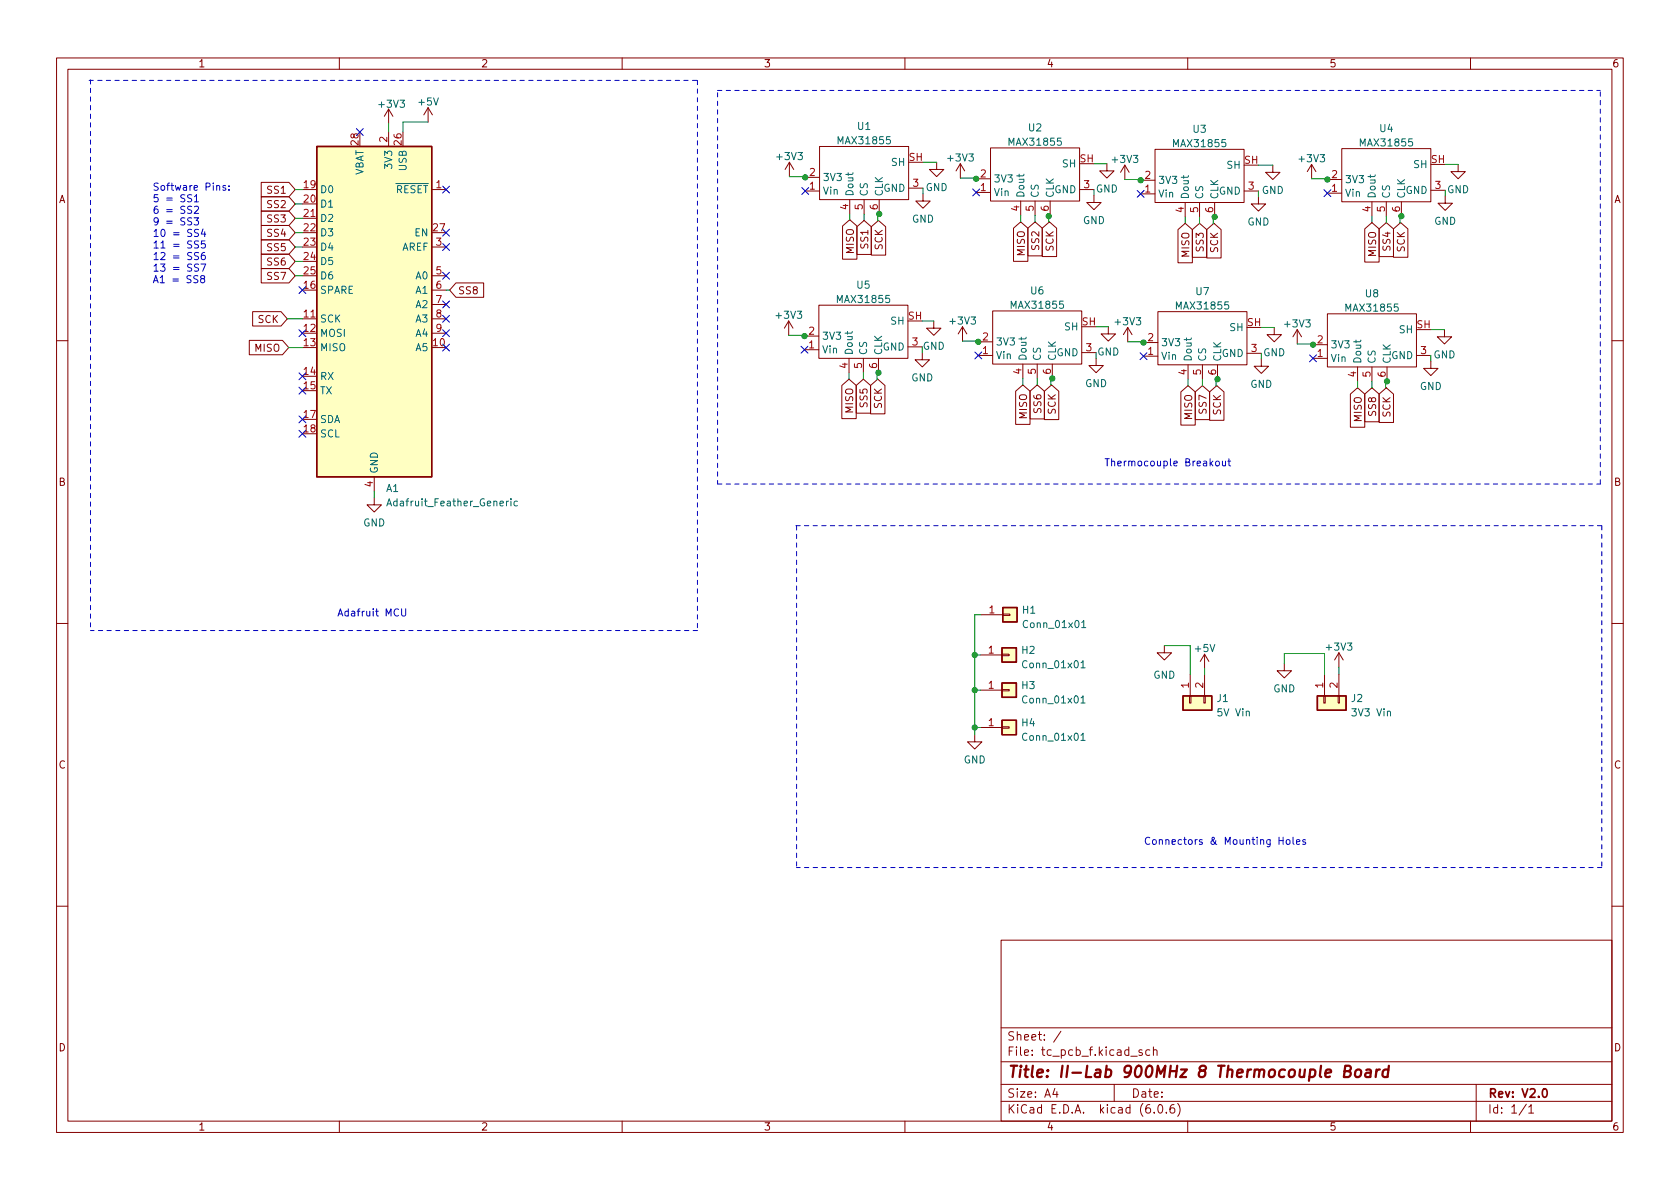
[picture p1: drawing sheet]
<svg xmlns="http://www.w3.org/2000/svg" width="297mm" height="210mm" viewBox="0 0 297 210" stroke-linecap="round" stroke-linejoin="round" font-family="sans-serif">
<g fill="none" stroke="#840000" stroke-width=".18">
<path d="M10 10.2h277v190.1h-277zM12 12.2h273v186.1h-273zM60 10.2v2M68.7 19.3v2.5M68.7 19.3l-.8 1.3M68.7 19.3l.8 1.3M75.7 19l-.8 1.3M75.7 19v2.6M75.7 19l.8 1.3M110 10.2v2M160 10.2v2M210 10.2v2"/>
<path d="M260 10.2v2M46.2 39.9h4.9l1.1 1.2-1.1 1.3h-4.9zM46.2 32.3h4.9l1.1 1.2-1.1 1.3h-4.9zM46.2 37.3h4.9l1.1 1.3-1.1 1.3h-4.9zM46.2 34.8h4.9l1.1 1.3-1.1 1.2h-4.9zM53.5 38.6h2.5M68.7 23.4v2.5M76.3 33.5h2.6M139.6 28.7l-.8 1.3M139.6 28.7v2.5M139.6 28.7l.7 1.3M142.4 33.8h2.5"/>
<path d="M142.4 31.4h2.5M144.9 25.9h15.8v9.4h-15.8zM149 40l1.2-1.1 1.3 1.1v5.8h-2.5zM150.2 38h.1M150.2 35.3v2.5M152.8 35.3v2.5M155.4 35.3v2.5M160.7 33.3h2.5M163.2 34.3v1.3h1.3l-1.3 1.2-1.3-1.2h1.3M165.6 28.7v1.3h1.3l-1.3 1.2-1.3-1.2h1.3M169.8 29l-.8 1.2M169.8 29v2.5"/>
<path d="M169.8 29l.8 1.2M172.6 34h2.5M172.6 31.6h2.5M175.1 26.2h15.8v9.4h-15.8zM180.5 38.2h.1M180.5 35.6v2.5M183 35.6v2.5M185.7 35.6v2.5M190.9 33.5h2.5M193.4 34.5v1.3h1.3l-1.3 1.3-1.2-1.3h1.2M195.7 29v1.2h1.3l-1.3 1.3-1.3-1.3h1.3M198.9 29.2l-.8 1.3"/>
<path d="M198.9 29.2v2.5M198.9 29.2l.7 1.3M201.7 34.3h2.5M201.7 31.9h2.5M204.2 26.4h15.8v9.4h-15.8zM209.5 38.5h.1M209.5 35.8v2.5M212.1 35.8v2.5M214.8 35.8v2.5M220 33.8h2.5M222.5 34.8v1.3h1.3l-1.3 1.2-1.3-1.2h1.3M225 29.2v1.3h1.3l-1.3 1.2-1.2-1.2h1.2"/>
<path d="M231.9 29.1l-.8 1.2M231.9 29.1v2.5M231.9 29.1l.8 1.2M234.7 34.2h2.5M234.7 31.7h2.5M237.2 26.3h15.8v9.4h-15.8zM242.6 38.3h.1M242.6 35.7v2.5M245.1 35.7v2.5M247.8 35.7v2.5M253 33.6h2.5M255.5 34.7v1.2h1.3l-1.3 1.3-1.2-1.3h1.2"/>
<path d="M257.8 29.1v1.2h1.3l-1.3 1.3-1.3-1.3h1.3M44.7 55.1h5l1.1 1.3-1.1 1.3h-5zM46.2 42.4h4.9l1.1 1.3-1.1 1.3h-4.9zM46.2 47.5h4.9l1.1 1.3-1.1 1.2h-4.9zM46.2 45h4.9l1.1 1.2-1.1 1.3h-4.9zM53.5 56.4h2.5M76.3 56.4h2.6M76.3 43.7h2.6M76.3 48.8h2.6M76.3 51.3h2.6M76.3 53.8h2.6M76.3 58.9h2.6"/>
<path d="M80.6 50h4.9v2.6h-4.9l-1.1-1.3zM139.4 56.8l-.7 1.2M139.4 56.8v2.5M139.4 56.8l.8 1.2M142.2 59.4h2.6M144.8 54h15.7v9.4h-15.7zM151.5 40.1l1.3-1.1 1.3 1.1v4.9h-2.6zM154.1 40.1l1.2-1.1 1.3 1.1v5h-2.5zM165.1 56.8v1.2h1.3l-1.3 1.3-1.3-1.3h1.3M170.2 57.8l-.8 1.2M170.2 57.8v2.5M170.2 57.8l.7 1.2"/>
<path d="M175.5 55h15.8v9.4h-15.8zM179.2 40.3l1.3-1.1 1.2 1.1v5.9h-2.5zM181.7 40.3l1.3-1.1 1.3 1.1v4.9h-2.6zM184.3 40.3l1.2-1.1 1.3 1.1v5.1h-2.5zM196 57.8v1.2h1.2l-1.2 1.3-1.3-1.3h1.3M199.4 57.9l-.8 1.3M199.4 57.9v2.5M199.4 57.9l.8 1.3M204.7 55.1h15.8v9.4h-15.8zM208.3 40.6l1.2-1.1 1.3 1.1v5.9h-2.5zM210.8 40.6l1.3-1.1 1.3 1.1v4.9h-2.6zM213.4 40.6l1.2-1.1 1.3 1.1v5h-2.5z"/>
<path d="M225.3 57.9v1.3h1.3l-1.3 1.2-1.3-1.2h1.3M229.4 58.3l-.8 1.3M229.4 58.3v2.5M229.4 58.3l.7 1.3M234.7 55.5h15.7v9.4h-15.7zM241.3 40.5l1.3-1.1 1.2 1.1v5.8h-2.5zM243.8 40.5l1.3-1.1 1.3 1.1v4.9h-2.6zM246.4 40.5l1.2-1.1 1.3 1.1v5h-2.5zM255.4 58.3v1.3h1.3l-1.3 1.2-1.3-1.2h1.3M10 60.2h2M44.1 60.2h5.8l1.2 1.3-1.2 1.2h-5.8zM142.2 61.8h2.6"/>
<path d="M148.8 68.2l1.3-1.1 1.3 1.1v5.8h-2.6zM150.1 66h.1M150.1 63.4v2.5M151.4 68.2l1.3-1.1 1.2 1.1v4.9h-2.5zM152.7 63.4v2.5M153.9 68.2l1.3-1.1 1.3 1.1v5h-2.6zM155.3 63.4v2.5M160.5 61.3h2.6M163.1 62.4v1.2h1.2l-1.2 1.3-1.3-1.3h1.3M173 62.9h2.5M173 60.4h2.5M179.6 69.2l1.2-1.1 1.3 1.1v5.8h-2.5z"/>
<path d="M180.8 67.1h.1M180.8 64.4v2.5M182.1 69.2l1.3-1.1 1.3 1.1v4.9h-2.6zM183.4 64.4v2.5M184.7 69.2l1.2-1.1 1.3 1.1v5h-2.5zM186.1 64.4v2.5M191.3 62.4h2.5M193.8 63.4v1.2h1.3l-1.3 1.3-1.3-1.3h1.3M202.2 63h2.5M202.2 60.6h2.5M208.8 69.3l1.3-1.1 1.2 1.1v5.9h-2.5zM210.1 67.2h.1"/>
<path d="M210.1 64.5v2.6M211.3 69.3l1.3-1.1 1.3 1.1v4.9h-2.6zM212.6 64.5v2.6M213.9 69.3l1.2-1.1 1.3 1.1v5h-2.5zM215.3 64.5v2.6M220.5 62.5h2.5M223 63.5v1.3h1.3l-1.3 1.2-1.3-1.2h1.3M232.2 63.4h2.5M232.2 61h2.5M238.8 69.7l1.2-1.1 1.3 1.1v5.9h-2.5zM240 67.6h.1M240 64.9v2.5"/>
<path d="M241.3 69.7l1.3-1.1 1.2 1.1v4.9h-2.5zM242.6 64.9v2.5M243.8 69.7l1.3-1.1 1.3 1.1v5h-2.6zM245.2 64.9v2.5M250.4 62.9h2.6M253 63.9v1.2h1.3l-1.3 1.3-1.3-1.3h1.3M285 60.2h2M66.2 88v1.3h1.2l-1.2 1.2-1.3-1.2h1.3M66.2 84.3v2.6M10 110.2h2M173.4 115.8h3.8M173.5 108.7h3.8"/>
<path d="M177.2 115.7h1.2v.2h-1.2zM177.3 108.6h1.3v.2h-1.3zM205.9 114.2v1.2h1.2l-1.2 1.3-1.3-1.3h1.3M210.4 119.2v3.9M213 115.7v2.5M213 119.2v3.9M213 115.7l-.8 1.3M213 115.7l.7 1.3M227.1 117.3v1.3h1.2l-1.2 1.3-1.3-1.3h1.3M234.2 119.2v3.9M236.7 115.4v2.6M236.7 119.2v3.9"/>
<path d="M236.7 115.4l-.7 1.3M236.7 115.4l.8 1.3M285 110.2h2M172.3 129.9v1.3h1.3l-1.3 1.3-1.2-1.3h1.2M173.4 128.6h3.8M173.4 122h3.8M177.2 128.5h1.2v.3h-1.2zM177.2 121.9h1.2v.3h-1.2zM210.3 123.1h.3v1.2h-.3zM212.9 123.1h.2v1.2h-.2zM234.1 123.1h.2v1.2h-.2zM236.6 123.1h.3v1.2h-.3z"/>
<path d="M10 160.2h2M177 166.3h108v32h-108zM285 160.2h2M60 198.3v2M110 198.3v2M160 198.3v2M177 194.8h108M177 191.8h108M177 187.8h108M177 181.8h108M186.5 192.5l-.4 1h1M186.9 193v1"/>
<path d="M187.6 182.4l-1.3 1.9M197 191.8v3M199.9 186.8h1.2M201.9 185.7l-.3-.1-.2 .2v.3l.5 .1v.4h-.5M203.3 185.7l-.4-.1-.3 .3v.4l.1 .3h.6M203.9 185.8l.2-.2 .4 .1 .1 .9M203.9 185.1v1.5M204.1 196.7v.1M204.9 195.4l.2-.1a.81 .81 0 0 1 .6 .7 .81 .81 0 0 1-.3 .8h-.2a.81 .81 0 0 1-.6-.6 .81 .81 0 0 1 .3-.8zM206.2 196.7v.1M207.6 195.3a.59 .59 0 0 0-.7 .7v.5l.1 .3h.4l.2-.1 .1-.5-.1-.2-.5-.1-.2 .3M208.2 195.1a1.72 1.72 0 0 1 0 2.3"/>
<path d="M210 198.3v2M260 198.3v2M261 191.8v6.5M269.9 195.3l-1.3 1.9M270.3 195.8l.4-.5v1.5M270.3 196.8h.9"/>
</g>
<path d="M272.9 192.6l.2-.1a.8 .8 0 0 1 .5 .8 .8 .8 0 0 1-.5 .7 1 1 0 0 1-.2-1.4z" fill="none" stroke="#840000" stroke-width=".3"/>
<path d="M237.7 189.4l.9-.1a.46 .46 0 0 0 .3-.4 .46 .46 0 0 0-.4-.4h-.6l-.3 2h.8a.53 .53 0 0 0 .4-.5 .53 .53 0 0 0-.4-.6M239.8 189.3a.52 .52 0 0 1 .5-.2 .52 .52 0 0 1 .4 .4l-.1 .6a.55 .55 0 0 1-.5 .4 .55 .55 0 0 1-.5-.4zM241.6 189.2l.2-.1 .5 .1v1.3M242.4 189.6l-.7 .1a.4 .4 0 0 0-.3 .3 .4 .4 0 0 0 .2 .5l.7-.1M243.4 189.1l-.2 1.4M244 189.1l-.4 .1-.3 .3M245.5 189.2a.66 .66 0 0 0-1 .3l-.1 .6 .2 .3 .2 .1 .5-.1M245.6 188.5l-.3 2" fill="none" stroke="#840000" stroke-width=".4"/>
<g fill="#ffffc2" stroke="#ffffc2" stroke-width=".18">
<path d="M56 25.9h20.3v58.4h-20.3z"/>
<path d="M177.2 127.4h2.5v2.5h-2.5z"/>
<path d="M177.2 120.8h2.5v2.5h-2.5z"/>
<path d="M209.2 123.1h5v2.5h-5z"/>
<path d="M177.2 114.5h2.5v2.6h-2.5z"/>
<path d="M232.9 123.1h5.1v2.5h-5.1z"/>
<path d="M177.3 107.4h2.5v2.6h-2.5z"/>
</g>
<path d="M56 25.9h20.3v58.4h-20.3zM177.2 114.5h2.5v2.6h-2.5zM177.3 107.4h2.5v2.6h-2.5zM177.2 127.4h2.5v2.5h-2.5zM177.2 120.8h2.5v2.5h-2.5zM209.2 123.1h5v2.5h-5zM232.9 123.1h5.1v2.5h-5.1z" fill="none" stroke="#840000" stroke-width=".25"/>
<g fill="none" stroke="#006464" stroke-width=".18">
<path d="M68.4 89.5l.4-1.3 .4 1.3M68.5 89.1h.6M90.3 88.2v.1M90.3 88.6v.9M91.5 88.7l-.4-.1-.2 .3 .1 .5h.5M191.1 117.2l.4-.4v1.3M191.1 118.1h.8M191.3 110.1l.3-.4v1.3M191.3 111h.7M191.1 130l.4-.3v1.2M191.1 123.4l.4-.4v1.3M191.1 130.9h.8"/>
<path d="M191.1 124.3h.8"/>
</g>
<g fill="none" stroke="#0000c2" stroke-width=".18">
<path d="M33.9 34.5l-.5-.1-.2 .3 .1 .3 .5 .2v.4l-.1 .1-.5-.1M33.9 36.5h-.5l-.2 .2 .1 .3 .5 .3v.3l-.1 .1h-.5M33.9 38.6l-.5-.1-.2 .3 .1 .3 .5 .2v.4l-.1 .1-.5-.1M34.3 38.5h.8l-.4 .5 .3 .1v.6l-.1 .1-.6-.1M34.4 34.8l.3-.4v1.3M34.4 36.6l.5-.1 .2 .3-.8 .9h.8M34.4 35.7h.7M38.3 32.9l.2-.1 .3 .1 .1 .7M39.9 32.9l-.3-.1-.2 .2 .1 .2 .4 .1v.3h-.5M40.5 33.5v.1M40.5 32.9v.1M35.1 40.6h-.5l-.2 .2 .1 .3 .5 .2v.4l-.1 .1h-.5"/>
<path d="M35.1 42.7l-.5-.1-.2 .1v.4l.6 .2 .1 .3-.2 .3-.5-.1M35.1 44.7l-.5-.1-.2 .3 .1 .3 .5 .2v.4l-.1 .1h-.5M35.1 46.7h-.5l-.2 .2 .1 .3 .5 .3v.3l-.1 .2-.5-.1M35.5 46.7h.9l-.6 1.3M35.7 49.3l-.2-.3v-.1l.2-.2 .4 .1 .1 .2-.1 .2-.5 .1-.1 .2v.3l.2 .2h.3l.2-.2v-.3l-.2-.2M35.9 40.5l-.3 .9h.8M36.2 44.6l-.4 .1a.85 .85 0 0 0 0 1.2l.5-.1v-.4l-.2-.3h-.3l-.2 .3M36.2 41v.8M36.3 42.6h-.7v.6l.2-.1h.4l.1 .2v.4l-.2 .2-.5-.2M215.1 81.6l.3-.1 .2 .3v.3l-.2 .3-.3-.1-.2-.2zM216.1 81.5l.1 .8 .3 .1 .2-.1M216.7 81.5v.9"/>
<path d="M217.1 81.5h.5M217.3 81.1v1.1l.3 .2M71 107.7v1l.3 .2h.2l.2-.2v-1M226.1 148.7h.8M226.9 148v1.3M227.5 148.5h.3l.3 .2v.4l-.3 .2h-.3l-.1-.2zM228.6 148v1.1l.2 .2M229.2 148.9l.6-.1v-.3h-.4l-.2 .2 .1 .6h.5M230.8 148.5h-.3l-.2 .2 .1 .1 .4 .2v.3h-.5"/>
</g>
<path d="M15.7 14.2h107.6M16 14.1v97.4M123.3 14.2v97.3M126.9 16h156.1M126.9 16.4v69.2M126.9 85.6h156.1M140.7 93h142.5M140.8 93v60.4M283 85.6v-69.6M283.2 93v60.4M123.3 111.5h-107.3M283.2 153.4h-142.4" fill="none" stroke="#0000c2" stroke-width=".18" stroke-dasharray=".8 .8"/>
<g fill="none" stroke="#009600" stroke-width=".18">
<path d="M52.2 36.1h1.3M52.2 38.6h1.3M52.2 33.5h1.3M68.7 21.8v1.6M75.7 21.6h-4.5v1.8M139.6 31.2h2.8v.2M150.2 37.8v1.1M152.8 37.8v1.2M155.4 37.8v.2h-.2v1h.1M163.2 28.7h2.4M169.8 31.5h2.8v.1M180.5 38.1v1.1"/>
<path d="M183 38.1v1.1M185.7 38.1h-.3v1.1h.1M193.4 29h2.3M198.9 31.7h2.8v.2M209.5 38.3v1.2M212.1 38.3v1.2M214.8 38.3v.2h-.3v1h.1M222.5 29.2h2.5M222.5 33.8v1M231.9 31.6h2.8v.1M242.6 38.2v1.2M245.1 38.2v1.2"/>
<path d="M247.8 38.2v.1h-.3v1.1h.1M255.5 29.1h2.3M50.8 56.4h2.7M52.2 41.1h1.3M52.2 46.2h1.3M52.2 43.7h1.3M52.2 48.8h1.3M78.9 51.3h.6M139.4 59.3h2.8v.1M163.1 56.8h2M193.8 57.8h2.2M223 57.9h2.3"/>
<path d="M253 58.3h2.4M51.1 61.5h2.4M150.1 65.9v1.2M152.7 65.9v1.2M155.3 65.9v.1h-.2v1.1h.1M170.2 60.3h2.8v.1M180.8 66.9v1.2M183.4 66.9v1.2M186.1 66.9v.2h-.3v1h.1M199.4 60.4h2.8v.2M210.1 67.1v1.1M212.6 67.1v1.1"/>
<path d="M215.3 67.1v.1h-.3v1h.1M229.4 60.8h2.8v.2M240 67.4v1.2M242.6 67.4v1.2M245.2 67.4v.2h-.2v1h.1M66.2 86.9v1.1M172.3 115.8h1.1M173.5 108.7h-1.2v21.2M205.9 114.2h4.5v5M213 118.2v1M227.1 117.3v-1.7h7.1v3.6M236.7 118v1.2"/>
<path d="M172.3 122h1.1M172.3 128.6h1.1"/>
</g>
<g fill="none" stroke="#000084" stroke-width=".18">
<path d="M63 22.8l1.2 1.2M64.2 22.8l-1.2 1.2M78.3 32.9l1.2 1.2M79.5 32.9l-1.2 1.2M141.8 33.2l1.2 1.2M143 33.2l-1.2 1.2M172 33.4l1.2 1.2M173.2 33.4l-1.2 1.2M201.1 33.7l1.2 1.2M202.3 33.7l-1.2 1.2M234.1 33.5l1.2 1.3M235.3 33.5l-1.2 1.3"/>
<path d="M52.9 50.7l1.2 1.2M52.9 58.3l1.2 1.2M54.1 50.7l-1.2 1.2M54.1 58.3l-1.2 1.2M78.3 58.3l1.2 1.2M78.3 55.8l1.2 1.2M78.3 48.2l1.2 1.2M78.3 53.2l1.2 1.3M78.3 40.5l1.2 1.3M78.3 43.1l1.2 1.2M79.5 40.5l-1.2 1.3M79.5 48.2l-1.2 1.2"/>
<path d="M79.5 58.3l-1.2 1.2M79.5 55.8l-1.2 1.2M79.5 53.2l-1.2 1.3M79.5 43.1l-1.2 1.2M52.9 65.9l1.2 1.3M52.9 73.6l1.2 1.2M52.9 68.5l1.2 1.2M52.9 76.1l1.2 1.2M54.1 65.9l-1.2 1.3M54.1 73.6l-1.2 1.2M54.1 68.5l-1.2 1.2M54.1 76.1l-1.2 1.2"/>
<path d="M78.3 60.9l1.2 1.2M79.5 60.9l-1.2 1.2M141.6 61.2l1.2 1.3M142.8 61.2l-1.2 1.3M172.4 62.2l1.2 1.3M173.6 62.2l-1.2 1.3M201.6 62.4l1.2 1.2M202.8 62.4l-1.2 1.2M231.5 62.8l1.3 1.2M232.8 62.8l-1.3 1.2"/>
</g>
<g fill="#009600" stroke="#009600" stroke-width=".18">
<circle cx="172.3" cy="122" r=".46"/>
<circle cx="172.3" cy="115.8" r=".46"/>
<circle cx="172.3" cy="128.6" r=".46"/>
<circle cx="186.1" cy="66.9" r=".46"/>
<circle cx="172.6" cy="31.6" r=".46"/>
<circle cx="142.4" cy="31.4" r=".46"/>
<circle cx="155.4" cy="37.8" r=".46"/>
<circle cx="185.4" cy="38.2" r=".46"/>
<circle cx="202.2" cy="60.6" r=".46"/>
<circle cx="214.8" cy="38.3" r=".46"/>
<circle cx="201.7" cy="31.9" r=".46"/>
<circle cx="245.2" cy="67.4" r=".46"/>
<circle cx="215.3" cy="67.1" r=".46"/>
<circle cx="232.2" cy="61" r=".46"/>
<circle cx="155.3" cy="65.9" r=".46"/>
<circle cx="142.2" cy="59.4" r=".46"/>
<circle cx="173" cy="60.4" r=".46"/>
<circle cx="247.8" cy="38.2" r=".46"/>
<circle cx="234.7" cy="31.7" r=".46"/>
</g>
<text font-size="2.8" fill="#840000" x="178" y="190.6">Title: II-Lab 900MHz 8 Thermocouple Board</text>
<g font-size="2.1" fill="#840000">
<text x="178" y="184">Sheet: /</text>
<text x="178" y="186.7">File: tc_pcb_f.kicad_sch</text>
<text x="178" y="196.9">KiCad E.D.A. kicad (6.0.6)</text>
<text x="178" y="194.1">Size: A4</text>
<text x="200" y="194.1">Date:</text>
<text x="263" y="194.1">Rev: V2.0</text>
<text x="263" y="196.9">Id: 1/1</text>
</g>
<g font-size="1.8" fill="#840000">
<text x="35" y="11.9">1</text>
<text x="85" y="11.9">2</text>
<text x="135" y="11.9">3</text>
<text x="185" y="11.9">4</text>
<text x="235" y="11.9">5</text>
<text x="285" y="11.9">6</text>
<text x="10.3" y="35.9">A</text>
<text x="47.4" y="34.2">SS1</text>
<text x="285.3" y="35.9">A</text>
<text x="47.4" y="41.9">SS4</text>
<text x="47.4" y="39.3">SS3</text>
<text x="47.4" y="36.8">SS2</text>
<text x="47.4" y="44.4">SS5</text>
<text x="47.4" y="46.9">SS6</text>
<text x="151" y="44.8" transform="rotate(-90 151 44.8)">MISO</text>
<text x="153.5" y="43.8" transform="rotate(-90 153.5 43.8)">SS1</text>
<text x="156" y="44.1" transform="rotate(-90 156 44.1)">SCK</text>
<text x="181.2" y="45.2" transform="rotate(-90 181.2 45.2)">MISO</text>
<text x="183.7" y="44" transform="rotate(-90 183.7 44)">SS2</text>
<text x="186.3" y="44.4" transform="rotate(-90 186.3 44.4)">SCK</text>
<text x="210.3" y="45.4" transform="rotate(-90 210.3 45.4)">MISO</text>
<text x="212.8" y="44.3" transform="rotate(-90 212.8 44.3)">SS3</text>
<text x="215.4" y="44.7" transform="rotate(-90 215.4 44.7)">SCK</text>
<text x="243.3" y="45.3" transform="rotate(-90 243.3 45.3)">MISO</text>
<text x="245.8" y="44.1" transform="rotate(-90 245.8 44.1)">SS4</text>
<text x="248.4" y="44.5" transform="rotate(-90 248.4 44.5)">SCK</text>
<text x="47.4" y="49.5">SS7</text>
<text x="80.9" y="52">SS8</text>
<text x="45.6" y="57.1">SCK</text>
<text x="45.1" y="62.2">MISO</text>
<text x="153.4" y="71.8" transform="rotate(-90 153.4 71.8)">SS5</text>
<text x="150.8" y="73" transform="rotate(-90 150.8 73)">MISO</text>
<text x="155.9" y="72.2" transform="rotate(-90 155.9 72.2)">SCK</text>
<text x="181.6" y="74" transform="rotate(-90 181.6 74)">MISO</text>
<text x="184.1" y="72.8" transform="rotate(-90 184.1 72.8)">SS6</text>
<text x="186.7" y="73.2" transform="rotate(-90 186.7 73.2)">SCK</text>
<text x="210.8" y="74.1" transform="rotate(-90 210.8 74.1)">MISO</text>
<text x="213.3" y="73" transform="rotate(-90 213.3 73)">SS7</text>
<text x="215.9" y="73.4" transform="rotate(-90 215.9 73.4)">SCK</text>
<text x="240.8" y="74.5" transform="rotate(-90 240.8 74.5)">MISO</text>
<text x="243.3" y="73.3" transform="rotate(-90 243.3 73.3)">SS8</text>
<text x="245.8" y="73.7" transform="rotate(-90 245.8 73.7)">SCK</text>
<text x="10.3" y="85.9">B</text>
<text x="285.3" y="85.9">B</text>
<text x="10.3" y="135.9">C</text>
<text x="285.3" y="135.9">C</text>
<text x="10.3" y="185.9">D</text>
<text x="285.3" y="185.9">D</text>
<text x="35" y="199.9">1</text>
<text x="85" y="199.9">2</text>
<text x="135" y="199.9">3</text>
<text x="185" y="199.9">4</text>
<text x="235" y="199.9">5</text>
<text x="285" y="199.9">6</text>
</g>
<g font-size="1.8" fill="#006464">
<text x="67.1" y="19">+3V3</text>
<text x="74.1" y="18.6">+5V</text>
<text x="151.7" y="23">U1</text>
<text x="181.9" y="23.2">U2</text>
<text x="211" y="23.5">U3</text>
<text x="244" y="23.3">U4</text>
<text x="69.3" y="29.6" transform="rotate(-90 69.3 29.6)">3V3</text>
<text x="137.5" y="28.3">+3V3</text>
<text x="148.4" y="25.5">MAX31855</text>
<text x="157.7" y="29.3">SH</text>
<text x="167.7" y="28.5">+3V3</text>
<text x="178.6" y="25.8">MAX31855</text>
<text x="187.9" y="29.6">SH</text>
<text x="196.8" y="28.8">+3V3</text>
<text x="207.7" y="26">MAX31855</text>
<text x="217" y="29.8">SH</text>
<text x="229.8" y="28.7">+3V3</text>
<text x="240.7" y="25.9">MAX31855</text>
<text x="250" y="29.7">SH</text>
<text x="56.5" y="34.2">D0</text>
<text x="64.3" y="31.2" transform="rotate(-90 64.3 31.2)">VBAT</text>
<text x="68.5" y="34.2">~{RESET}</text>
<text x="71.9" y="30.1" transform="rotate(-90 71.9 30.1)">USB</text>
<text x="145.4" y="34.4">Vin</text>
<text x="145.4" y="32">3V3</text>
<text x="150.9" y="34.8" transform="rotate(-90 150.9 34.8)">Dout</text>
<text x="153.4" y="34.8" transform="rotate(-90 153.4 34.8)">CS</text>
<text x="156.1" y="34.8" transform="rotate(-90 156.1 34.8)">CLK</text>
<text x="156.2" y="33.9">GND</text>
<text x="175.6" y="34.7">Vin</text>
<text x="175.6" y="32.3">3V3</text>
<text x="181.1" y="35" transform="rotate(-90 181.1 35)">Dout</text>
<text x="183.6" y="35" transform="rotate(-90 183.6 35)">CS</text>
<text x="186.3" y="35" transform="rotate(-90 186.3 35)">CLK</text>
<text x="186.4" y="34.2">GND</text>
<text x="204.7" y="34.9">Vin</text>
<text x="204.7" y="32.5">3V3</text>
<text x="210.2" y="35.3" transform="rotate(-90 210.2 35.3)">Dout</text>
<text x="212.7" y="35.3" transform="rotate(-90 212.7 35.3)">CS</text>
<text x="215.4" y="35.3" transform="rotate(-90 215.4 35.3)">CLK</text>
<text x="215.5" y="34.4">GND</text>
<text x="223.1" y="34.3">GND</text>
<text x="237.7" y="34.8">Vin</text>
<text x="237.7" y="32.4">3V3</text>
<text x="243.2" y="35.2" transform="rotate(-90 243.2 35.2)">Dout</text>
<text x="245.7" y="35.2" transform="rotate(-90 245.7 35.2)">CS</text>
<text x="248.4" y="35.2" transform="rotate(-90 248.4 35.2)">CLK</text>
<text x="248.5" y="34.3">GND</text>
<text x="56.5" y="36.7">D1</text>
<text x="56.5" y="39.2">D2</text>
<text x="56.5" y="41.8">D3</text>
<text x="73.4" y="41.8">EN</text>
<text x="161.2" y="39.4">GND</text>
<text x="191.5" y="39.6">GND</text>
<text x="220.5" y="39.9">GND</text>
<text x="253.6" y="39.7">GND</text>
<text x="56.5" y="44.3">D4</text>
<text x="56.5" y="46.9">D5</text>
<text x="71" y="44.3">AREF</text>
<text x="56.5" y="51.9">SPARE</text>
<text x="56.5" y="49.4">D6</text>
<text x="73.6" y="49.4">A0</text>
<text x="73.6" y="51.9">A1</text>
<text x="148.2" y="53.6">MAX31855</text>
<text x="151.5" y="51">U5</text>
<text x="182.3" y="52">U6</text>
<text x="211.5" y="52.2">U7</text>
<text x="241.4" y="52.6">U8</text>
<text x="56.5" y="57">SCK</text>
<text x="56.5" y="59.6">MOSI</text>
<text x="73.6" y="54.5">A2</text>
<text x="73.6" y="57">A3</text>
<text x="73.6" y="59.6">A4</text>
<text x="137.4" y="56.4">+3V3</text>
<text x="157.6" y="57.4">SH</text>
<text x="168.1" y="57.4">+3V3</text>
<text x="179" y="54.6">MAX31855</text>
<text x="188.3" y="58.4">SH</text>
<text x="197.3" y="57.5">+3V3</text>
<text x="208.2" y="54.7">MAX31855</text>
<text x="217.5" y="58.5">SH</text>
<text x="227.3" y="57.9">+3V3</text>
<text x="238.1" y="55.1">MAX31855</text>
<text x="247.5" y="58.9">SH</text>
<text x="56.5" y="62.1">MISO</text>
<text x="73.6" y="62.1">A5</text>
<text x="145.3" y="62.5">Vin</text>
<text x="145.3" y="60.1">3V3</text>
<text x="150.7" y="62.9" transform="rotate(-90 150.7 62.9)">Dout</text>
<text x="153.3" y="62.9" transform="rotate(-90 153.3 62.9)">CS</text>
<text x="156" y="62.9" transform="rotate(-90 156 62.9)">CLK</text>
<text x="156.1" y="62">GND</text>
<text x="176" y="63.5">Vin</text>
<text x="176" y="61.1">3V3</text>
<text x="181.5" y="63.9" transform="rotate(-90 181.5 63.9)">Dout</text>
<text x="184" y="63.9" transform="rotate(-90 184 63.9)">CS</text>
<text x="186.7" y="63.9" transform="rotate(-90 186.7 63.9)">CLK</text>
<text x="186.8" y="63">GND</text>
<text x="205.2" y="63.6">Vin</text>
<text x="205.2" y="61.2">3V3</text>
<text x="210.7" y="64" transform="rotate(-90 210.7 64)">Dout</text>
<text x="213.2" y="64" transform="rotate(-90 213.2 64)">CS</text>
<text x="215.9" y="64" transform="rotate(-90 215.9 64)">CLK</text>
<text x="216" y="63.1">GND</text>
<text x="235.2" y="64">Vin</text>
<text x="235.2" y="61.6">3V3</text>
<text x="240.7" y="64.4" transform="rotate(-90 240.7 64.4)">Dout</text>
<text x="243.2" y="64.4" transform="rotate(-90 243.2 64.4)">CS</text>
<text x="245.9" y="64.4" transform="rotate(-90 245.9 64.4)">CLK</text>
<text x="246" y="63.5">GND</text>
<text x="56.5" y="67.2">RX</text>
<text x="56.5" y="69.7">TX</text>
<text x="161.1" y="67.4">GND</text>
<text x="191.8" y="68.4">GND</text>
<text x="221" y="68.6">GND</text>
<text x="251" y="69">GND</text>
<text x="56.5" y="74.8">SDA</text>
<text x="56.5" y="77.3">SCL</text>
<text x="66.8" y="83.8" transform="rotate(-90 66.8 83.8)">GND</text>
<text x="68.3" y="87">A1</text>
<text x="69.1" y="89.5">Adafruit_Feather_Generic</text>
<text x="64.2" y="93.1">GND</text>
<text x="180.8" y="108.5">H1</text>
<text x="181.2" y="111">Conn_01x01</text>
<text x="180.7" y="115.6">H2</text>
<text x="181.1" y="118.2">Conn_01x01</text>
<text x="211.4" y="115.3">+5V</text>
<text x="234.6" y="115">+3V3</text>
<text x="180.7" y="121.8">H3</text>
<text x="181.1" y="124.4">Conn_01x01</text>
<text x="203.9" y="120">GND</text>
<text x="215.2" y="124.1">J1</text>
<text x="225.1" y="122.4">GND</text>
<text x="238.9" y="124.1">J2</text>
<text x="180.7" y="128.4">H4</text>
<text x="181.1" y="131">Conn_01x01</text>
<text x="215.4" y="126.7">5V Vin</text>
<text x="239.3" y="126.7">3V3 Vin</text>
<text x="170.4" y="135">GND</text>
</g>
<g font-size="1.8" fill="#a90000">
<text x="63.4" y="25.6" transform="rotate(-90 63.4 25.6)">28</text>
<text x="68.5" y="25.1" transform="rotate(-90 68.5 25.1)">2</text>
<text x="71" y="25.6" transform="rotate(-90 71 25.6)">26</text>
<text x="160.7" y="28.4">SH</text>
<text x="190.9" y="28.7">SH</text>
<text x="220" y="29">SH</text>
<text x="253" y="28.8">SH</text>
<text x="53.8" y="33.3">19</text>
<text x="53.8" y="35.8">20</text>
<text x="77.1" y="33.3">1</text>
<text x="143.1" y="33.5">1</text>
<text x="143.1" y="31.1">2</text>
<text x="161.4" y="33">3</text>
<text x="173.4" y="33.8">1</text>
<text x="173.4" y="31.4">2</text>
<text x="191.7" y="33.3">3</text>
<text x="202.5" y="34">1</text>
<text x="202.5" y="31.6">2</text>
<text x="220.7" y="33.5">3</text>
<text x="235.5" y="33.9">1</text>
<text x="235.5" y="31.5">2</text>
<text x="253.8" y="33.4">3</text>
<text x="53.8" y="38.3">21</text>
<text x="53.8" y="40.9">22</text>
<text x="76.6" y="40.9">27</text>
<text x="150" y="37.1" transform="rotate(-90 150 37.1)">4</text>
<text x="152.5" y="37.1" transform="rotate(-90 152.5 37.1)">5</text>
<text x="155.2" y="37.1" transform="rotate(-90 155.2 37.1)">6</text>
<text x="180.2" y="37.3" transform="rotate(-90 180.2 37.3)">4</text>
<text x="182.8" y="37.3" transform="rotate(-90 182.8 37.3)">5</text>
<text x="185.4" y="37.3" transform="rotate(-90 185.4 37.3)">6</text>
<text x="209.3" y="37.6" transform="rotate(-90 209.3 37.6)">4</text>
<text x="211.8" y="37.6" transform="rotate(-90 211.8 37.6)">5</text>
<text x="214.5" y="37.6" transform="rotate(-90 214.5 37.6)">6</text>
<text x="242.3" y="37.4" transform="rotate(-90 242.3 37.4)">4</text>
<text x="244.9" y="37.4" transform="rotate(-90 244.9 37.4)">5</text>
<text x="247.5" y="37.4" transform="rotate(-90 247.5 37.4)">6</text>
<text x="53.8" y="43.4">23</text>
<text x="53.8" y="46">24</text>
<text x="77.1" y="43.4">3</text>
<text x="53.8" y="51">16</text>
<text x="53.8" y="48.5">25</text>
<text x="77.1" y="48.5">5</text>
<text x="77.1" y="51">6</text>
<text x="77.1" y="53.6">7</text>
<text x="53.8" y="56.1">11</text>
<text x="53.8" y="58.7">12</text>
<text x="77.1" y="56.1">8</text>
<text x="77.1" y="58.7">9</text>
<text x="143" y="59.2">2</text>
<text x="160.6" y="56.5">SH</text>
<text x="191.3" y="57.5">SH</text>
<text x="220.5" y="57.7">SH</text>
<text x="250.5" y="58">SH</text>
<text x="53.8" y="61.2">13</text>
<text x="76.6" y="61.2">10</text>
<text x="143" y="61.6">1</text>
<text x="149.9" y="65.1" transform="rotate(-90 149.9 65.1)">4</text>
<text x="152.4" y="65.1" transform="rotate(-90 152.4 65.1)">5</text>
<text x="155.1" y="65.1" transform="rotate(-90 155.1 65.1)">6</text>
<text x="161.3" y="61.1">3</text>
<text x="173.8" y="62.6">1</text>
<text x="173.8" y="60.2">2</text>
<text x="192" y="62.1">3</text>
<text x="203" y="62.7">1</text>
<text x="203" y="60.3">2</text>
<text x="221.3" y="62.2">3</text>
<text x="232.9" y="63.1">1</text>
<text x="232.9" y="60.7">2</text>
<text x="251.2" y="62.6">3</text>
<text x="53.8" y="66.3">14</text>
<text x="53.8" y="68.8">15</text>
<text x="180.6" y="66.1" transform="rotate(-90 180.6 66.1)">4</text>
<text x="183.1" y="66.1" transform="rotate(-90 183.1 66.1)">5</text>
<text x="185.8" y="66.1" transform="rotate(-90 185.8 66.1)">6</text>
<text x="209.8" y="66.3" transform="rotate(-90 209.8 66.3)">4</text>
<text x="212.3" y="66.3" transform="rotate(-90 212.3 66.3)">5</text>
<text x="215" y="66.3" transform="rotate(-90 215 66.3)">6</text>
<text x="239.8" y="66.7" transform="rotate(-90 239.8 66.7)">4</text>
<text x="242.3" y="66.7" transform="rotate(-90 242.3 66.7)">5</text>
<text x="245" y="66.7" transform="rotate(-90 245 66.7)">6</text>
<text x="53.8" y="73.9">17</text>
<text x="53.8" y="76.4">18</text>
<text x="65.9" y="86.1" transform="rotate(-90 65.9 86.1)">4</text>
<text x="174.9" y="108.5">1</text>
<text x="174.8" y="115.6">1</text>
<text x="174.8" y="121.8">1</text>
<text x="210.2" y="121.6" transform="rotate(-90 210.2 121.6)">1</text>
<text x="212.7" y="121.6" transform="rotate(-90 212.7 121.6)">2</text>
<text x="233.9" y="121.6" transform="rotate(-90 233.9 121.6)">1</text>
<text x="236.5" y="121.6" transform="rotate(-90 236.5 121.6)">2</text>
<text x="174.8" y="128.4">1</text>
</g>
<g font-size="1.8" fill="#0000c2">
<text x="26.9" y="33.7">Software Pins:</text>
<text x="26.9" y="35.8">5 = SS1</text>
<text x="26.9" y="37.8">6 = SS2</text>
<text x="26.9" y="39.8">9 = SS3</text>
<text x="26.9" y="41.9">10 = SS4</text>
<text x="26.9" y="43.9">11 = SS5</text>
<text x="26.9" y="46">12 = SS6</text>
<text x="26.9" y="48">13 = SS7</text>
<text x="26.9" y="50.1">A1 = SS8</text>
<text x="195.2" y="82.4">Thermocouple Breakout</text>
<text x="59.6" y="109">Adafruit MCU</text>
<text x="202.2" y="149.4">Connectors &amp; Mounting Holes</text>
</g>
<g font-size="1.8" fill="#009600">
<text x="163.6" y="33.8">GND</text>
<text x="193.7" y="34">GND</text>
<text x="255.8" y="34.2">GND</text>
<text x="163.1" y="61.8">GND</text>
<text x="194" y="62.9">GND</text>
<text x="223.3" y="63">GND</text>
<text x="253.4" y="63.4">GND</text>
</g>
</svg>
